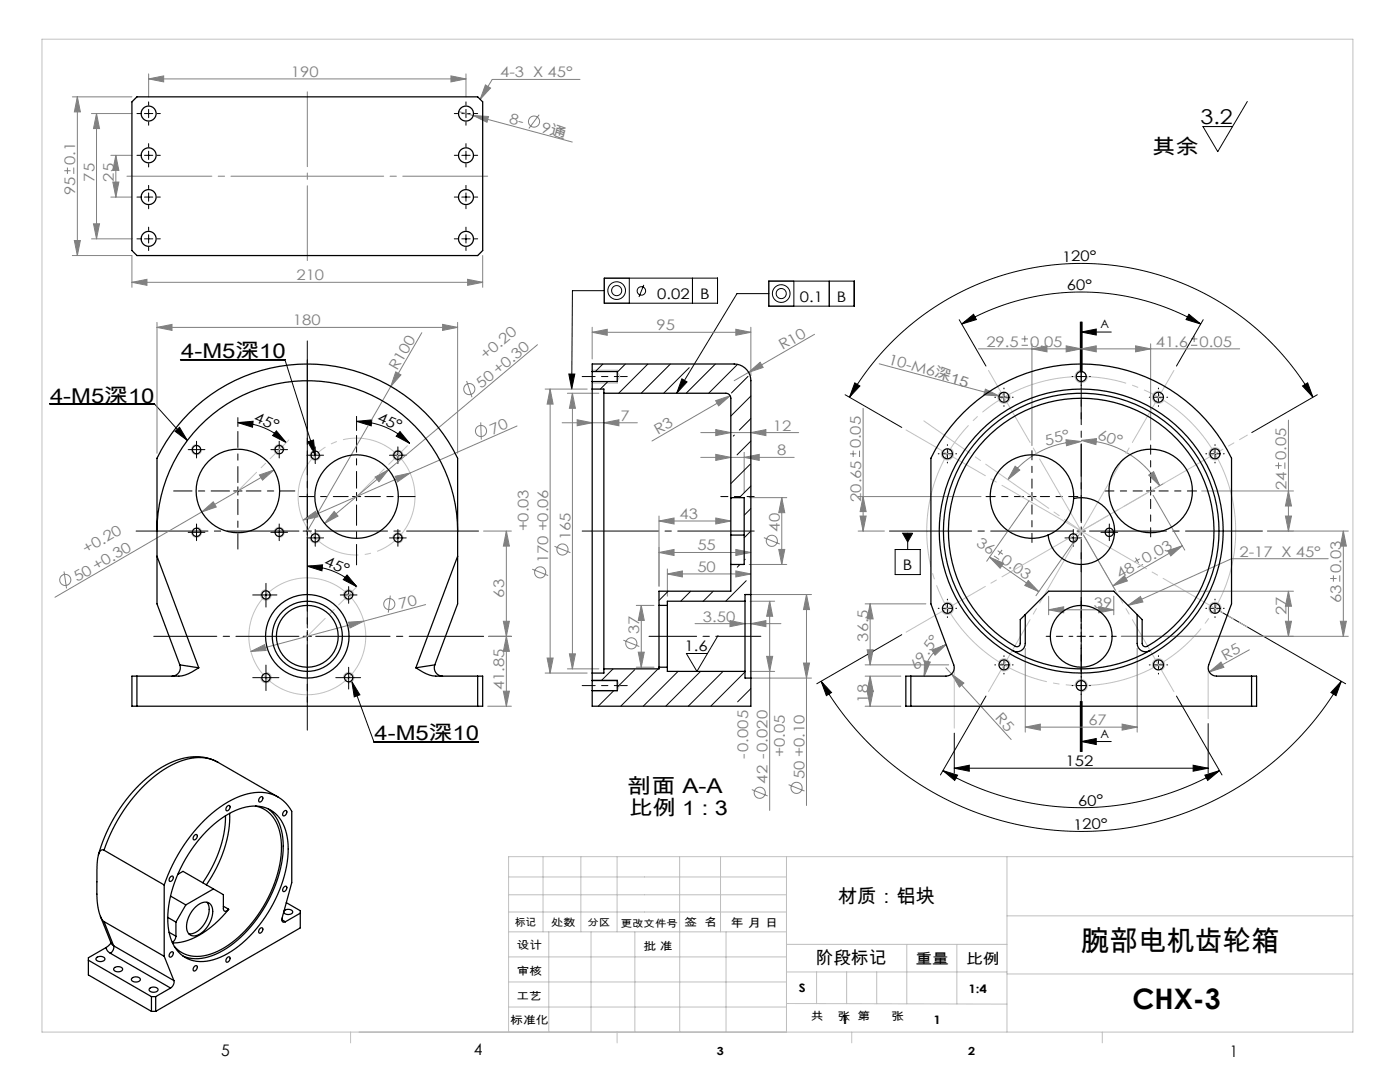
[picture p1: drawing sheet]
<svg xmlns="http://www.w3.org/2000/svg" width="279mm" height="216mm" viewBox="0 0 279 216" stroke-linecap="round" stroke-linejoin="round" font-family="sans-serif">
<g fill="none" stroke="#808080" stroke-width=".2">
<path d="M14.4 19.3h11.9M15.4 19.3l.6 3h-1.2zM15.4 19.3v31.7M29.7 15.7l3-.6v1.2zM29.7 14.7v4.6M29.7 15.7h63.3M90 15.1l3 .6-3 .6zM93 14.7v4.6M96.9 16.9l1 .7-2.1 2.2zM115.8 15.9h-17.6l-2.4 3.9M12.8 34.1h1.3M13.5 33.4v1.3"/>
<path d="M14.7 33.4v1.3M18.3 22.7h8M19.3 22.7v25M19.3 22.7l.6 3h-1.2zM22.1 31h4.2M22.1 39.3h4.2M22.5 36.3h1.2l-.6 3zM23.1 31v8.3M23.1 31l.6 3h-1.2zM91.5 22.3l22.7 6M94.4 23l3.1 .2-.3 1.2zM107.6 22.9l-2 2.7"/>
<path d="M14.4 51h11.9v6.3M14.8 48h1.2l-.6 3zM18.3 47.7h8M18.7 44.7h1.2l-.6 3zM26.3 56.3l3-.6v1.2zM26.3 56.3h70M93.3 55.7l3 .6-3 .6zM96.3 51v6.3M31.3 65.3l3-.6v1.2zM31.3 64.3v26.1M31.3 65.3h60M78 77.1l-16.7 28.9"/>
<path d="M79 74.2l1 .6-2 2.3zM84.2 66.4l-6.2 10.7M88.3 64.7l3 .6-3 .6zM91.3 64.3v26.1M93.1 76l1.1 3.3M107.3 68.8l-42.5 35.6M108.8 77.6h8.4M109.8 77.6v56.7M109.8 77.6l.6 3h-1.2zM113.2 78.5h6.3M114.2 78.5l.6 3h-1.2zM114.2 78.5v55"/>
<path d="M118.2 66.3l3-.6v1.2zM118.2 65.3v6.3M118.2 66.3h31.7M142.8 80l2.9-1-2.3 2zM145.7 79l-15.6 9M146.9 65.7l3 .6-3 .6zM149.4 74.3l2.3-2 .6 1zM149.4 74.3l-2.9 1.7M149.9 65.3v9.7M162.5 66.7l-13.1 7.6M175.5 72.6l23.9 6.4M195.3 69.6h52.1"/>
<path d="M196.7 77.7l2.7 1.3-3.1-.2zM199.4 79l1.9 .5M203.9 68.9h1.2M203.9 67.6h1.2M204.5 67v1.3M205.9 69.6l3-.6v1.2zM205.9 68.6v20.3M212.8 69l3 .6-3 .6zM215.8 69.6l3-.6v1.2zM226.6 69l3 .6-3 .6zM229.6 68.6v19.2M237.7 68.9h1.3"/>
<path d="M237.7 67.6h1.3M238.3 67v1.3M51.8 94.8l2.9-1-2.3 2zM54.7 93.8l-43.7 25.4M74.9 95.2l2.6-1.5-1.9 2.4zM78.9 95l2.9-.6-2.5 1.7zM81.8 94.4l-21.3 9.4M95.9 84.3l.2 3.4M103.2 85l-21.4 9.4M112.2 84.4h15M115.2 83.8l3 .6-3 .6zM120.5 84.4l3-.6v1.2z"/>
<path d="M139.9 91.3h18.6M139.9 86.3h19.5M142.9 90.7l3 .6-3 .6zM142.9 85.7l3 .6-3 .6zM148.5 91.3l3-.6v1.2zM148.5 90.3v8M149.5 99.3h7.5M149.9 86.3l3-.6v1.2zM156 99.3l.6 3h-1.2zM156 99.3v13.3M169.6 90.6h1.3M170.3 89.9v1.3"/>
<path d="M171.3 99.1h24.5M171.5 89.9v1.3M172.3 81.5v24.5M172.3 99.1l.6 3h-1.2zM202.6 93l.9 .8-2.4 1.9zM205.4 99.9l-8.5 12.1M212.7 87.7l3.1 .4-3 .8zM215.8 88.1a17.9 17.9 0 0 0-14.7 7.6M215.8 87.9l3-.4-.1 1.2zM215.8 87.9a18.1 18.1 0 0 1 15.6 9M229.2 94.8l1-.7 1.2 2.8zM230.1 98.8l6.4 11"/>
<path d="M232.3 96.4l-1.8 1.1M239.8 98h18.3M254.5 92.9h1.3M255.2 92.3v1.3M256.4 92.3v1.3M257.1 83.8v22.2M257.1 98l.6 3h-1.2zM12.8 114l.5 3.4M40.3 102.2l2.3-2.1 .6 1.1zM60.5 103.8l2.5-1.8 .5 1.1zM66.7 102.1l.8 .9-2.7 1.4zM77.9 118.8l-.4 3.4"/>
<path d="M96.5 106h5.6M101.1 106l.6 3h-1.2zM101.1 106v34.9M106.2 113.6l3.2 1.2M110.7 109l3.1 1.3M131.5 104l3-.6v1.2zM131.5 103v14M131.5 104h14.4M131.5 110.2l3-.6v1.2zM131.5 110.2h18.4M133.2 114.5l3-.6v1.2zM133.2 113.5v5.5"/>
<path d="M133.2 114.5h16.7M142.9 103.4l3 .6-3 .6zM146.9 113.9l3 .6-3 .6zM146.9 109.6l3 .6-3 .6zM149.5 112.6h7.5M149.7 120h4.9M149.7 118.6h12.3M152.4 107.3l3.2 1.2M153.6 120l.6 3h-1.2zM153.6 120v41.7M155.4 109.6h1.2l-.6 3zM161 118.6v42.1"/>
<path d="M161 118.6l.6 3h-1.2zM171.3 106h5.2M171.7 103h1.2l-.6 3zM197.5 111.2l9.8 6.9M197.5 111.2l2.8 1.2-.7 1zM198.4 110.9l1 .7M199.1 109.9l1 .7M200 109.7l-.7 1.1M205.2 115.8l2.1 2.3-2.8-1.3zM209.3 119v3.7M215.2 106.8l-8.5 12.1M216.3 106.8l6.3 11"/>
<path d="M222.1 116.9l2.3-2 .6 1zM222.3 119v3.7M223.3 118h34.8M226.6 111.3l.6 1.1M227.5 111.5l-1.1 .6M228.1 112.6l-1.1 .6M233.1 109.9l2.9-1-2.3 2zM236 108.9l-13.9 8M256.5 103h1.2l-.6 3zM257.1 118v9M257.1 118l.6 3h-1.2zM265.1 111.5h-19.3l-20.7 9.3"/>
<path d="M265.5 115.4h1.2M266.1 114.8v1.3M267.4 114.8v1.3M268.1 106v21M268.1 106l.6 3h-1.2zM269.1 106h-16.2M50.1 130l2.7-1.4 .3 1.2zM69.5 124.1l3.1-.2-2.7 1.4zM84.9 120.6l-34.8 9.4M97.5 127h4.6M100.5 137.9h1.2l-.6 3zM100.5 124h1.2l-.6 3z"/>
<path d="M101.1 127l.6 3h-1.2zM108.8 134.3h8.4M109.2 131.3h1.2l-.6 3zM113.2 133.5h6.3M113.6 130.5h1.2l-.6 3zM124.4 127.7l3.2 1.3M127 120.8h3.5M127 133.1h3.5M127.4 130.1h1.2l-.6 3zM128 120.8v12.3M128 120.8l.6 3h-1.2zM138.7 124.4h17.2"/>
<path d="M145.7 123.8l3 .6-3 .6zM149.7 134h4.9M149.7 135.3h12.3M149.9 124.4l3-.6v1.2zM153 131h1.2l-.6 3zM160.4 132.3h1.2l-.6 3zM172.7 120.5h12.1M172.7 132.7h16.6M172.7 134.9h7.1M173.1 129.7h1.2l-.6 3zM173.1 137.9h1.2l-.6 3zM173.7 120.5v12.2"/>
<path d="M173.7 134.9v6M173.7 120.5l.6 3h-1.2zM173.7 134.9l.6 3h-1.2zM184.5 131.9l1.2 .2-1.3 2.8zM186 129.7l2.8-1.1-2.2 2.1zM188.8 133.2l13 14.4M188.8 128.6a6.7 6.7 0 0 0-4.4 6.3M189.9 134.5l2.5 1.8-.9 .8zM204.6 129.4v16.7M209.3 121.7l3-.6v1.2zM209.3 121.7h13M219.3 121.1l3 .6-3 .6z"/>
<path d="M223.8 127h45.3M225.1 120.8l2.5-1.8 .5 1.1zM226.9 129.4v16.7M241.3 134.1l2.4-2 .6 1.1zM249.3 129.7l-8 4.4M256.5 124h1.2l-.6 3zM267.5 124h1.2l-.6 3zM97.3 140.9h4.8M150 157.6l3.2 1.2M157.4 156.6l3.2 1.2M172.7 140.9h7.1M204.6 145.1l3-.6v1.2z"/>
<path d="M204.6 145.1h22.3M223.9 144.5l3 .6-3 .6z"/>
<circle cx="106.6" cy="24.3" r="1.11"/>
<circle cx="93.7" cy="77.6" r="1.11"/>
<circle cx="96" cy="86" r="1.11"/>
<circle cx="13" cy="115.7" r="1.11"/>
<circle cx="107.8" cy="114.2" r="1.11"/>
<circle cx="112.3" cy="109.6" r="1.11"/>
<circle cx="154" cy="107.9" r="1.11"/>
<circle cx="77.7" cy="120.5" r="1.11"/>
<circle cx="126" cy="128.4" r="1.11"/>
<circle cx="151.6" cy="158.2" r="1.11"/>
<circle cx="159" cy="157.2" r="1.11"/>
</g>
<g fill="none" stroke="#000" stroke-width=".2">
<path d="M28.8 39.3h1.7M28.8 31h1.7M28.8 22.7h1.7M29.7 21.8v1.7M29.7 30.2v1.6M29.7 38.5v1.7M92.2 39.3h1.6M92.2 31h1.6M92.2 22.7h1.6M93 21.8v1.7M93 30.2v1.6M93 38.5v1.7"/>
<path d="M248.9 20.3l-5.9 10-2.9-5h5.9M28.8 47.7h1.7M29.7 46.8v1.7M92.2 47.7h1.6M93 46.8v1.7M120.6 58h-6.4l-.1 19.6M120.6 55.5h22.6v5h-22.6zM125.6 55.5v5M128.5 56.8l-1 2.5M138.2 55.5v5M153.4 58.6h-6.3l-12.1 19.9M153.4 56.1h17.1v5h-17.1z"/>
<path d="M158.4 56.1v5M165.5 56.1v5M36 71.8h20.9l6 19M113.5 74.6h1.2l-.6 3zM136.1 75.6l1 .6-2.1 2.3zM168.7 78.8l11.3 6.5M169.5 79.3a53.4 53.4 0 0 1 92.5 0M170.6 76.4l1 .6-2.1 2.3zM191.4 63.8l5.4 9.2M191.9 64.7l2.4-2 .6 1.1zM191.9 64.7a47.7 47.7 0 0 1 47.7 0M199.5 79.3h1.7"/>
<path d="M200.4 78.4v1.7M214.9 75.1h1.7M215.6 64.3v10M215.8 66.3h6M215.8 66.3l3-.6v1.2zM215.8 64.3v11.7M216 64.3v10M230.4 79.3h1.6M231.2 78.4v1.7M237.3 62.7l2.3 2-2.9-.9zM240.1 63.8l-5.3 9.2M259.9 77l1.1-.6 1 2.9z"/>
<path d="M262.9 78.8l-13.1 7.5M9.9 80.6h20.9l6.6 7.3M34.9 86.1l.9-.8 1.6 2.6zM38.4 89.7h1.7M39.2 88.9v1.7M46.6 98h1.7M47.5 83.3v1.8M47.5 97.1v1.7M47.5 84.3l3-.2-.1 1.1zM47.5 84.3a13.6 13.6 0 0 1 9.6 4M54.9 89.7h1.7M55.2 86l1.9 2.3-2.7-1.4z"/>
<path d="M55.7 88.9v1.7M61.4 88.2l1.2-.4 .3 3zM62.1 90.8h1.6M62.9 90v1.7M70.3 99.1h1.7M71.2 98.3v1.6M71.2 83.1v2.8M71.2 84.1l3-.3-.1 1.2zM71.2 84.1a15 15 0 0 1 10.6 4.4M78.6 90.8h1.6M79.4 90v1.7M79.8 86.1l2 2.4-2.7-1.5z"/>
<path d="M188.2 90.6h1.7M189.1 89.7v1.7M205.1 99.1h1.7M205.9 98.3v1.6M228.8 98h1.7M229.6 97.1v1.7M241.6 90.6h1.7M242.5 89.7v1.7M38.4 106.2h1.7M39.2 105.4v1.7M52.2 118.7h1.7M53.1 117.9v1.7"/>
<path d="M54.9 106.2h1.7M55.7 105.4v1.7M60.5 106h1.7M61.3 105.1v1.7M61.3 113l3.1-.3-.2 1.2zM61.3 113a14 14 0 0 1 9.9 4.1M62.1 107.3h1.6M62.9 106.5v1.7M68.7 118.7h1.7M69.3 114.7l1.9 2.4-2.7-1.4zM69.6 117.9v1.7M78.6 107.3h1.6"/>
<path d="M79.4 106.5v1.7M178.6 109.7h5v5h-5zM180.1 106.4h2l-1 1.7zM181.1 106.4v3.3M213.4 107.3h1.6M214.2 106.5v1.7M214.9 106h1.7M215.8 105.1v1.7M220.6 106.2h1.6M221.4 105.4v1.7M52.2 135.2h1.7M53.1 134.4v1.7"/>
<path d="M60.5 127h1.7M61.3 126.1v1.7M68.7 135.2h1.7M69.6 134.4v1.7M70.2 136l4.4 12h20.9M70.2 136l1.6 2.6-1.1 .5zM143.3 126.8l-4.2 7.2-2.1-3.6h4.2M163.9 135.9l2 2.3-1 .6zM163.9 135.9a59.9 59.9 0 0 0 103.8 0M180 126.6l-17 9.8M188.2 121.4h1.7M189.1 120.6v1.6"/>
<path d="M196.8 138.9l-9.1 15.7M199.5 132.7h1.7M200.4 131.8v1.7M214.9 127h1.7M214.9 136.8h1.7M215.6 140v10M215.8 126.1v1.7M215.8 136v1.6M215.8 140v10M216 140v10zM230.4 132.7h1.6M231.2 131.8v1.7"/>
<path d="M234.8 138.9l9.1 15.7M241.6 121.4h1.7M242.5 120.6v1.6M243.3 121.9l25.3 14.5M267.7 135.9l-1.1 2.9-1-.6zM188.2 153.8l2.9 .9-.6 1zM188.2 153.8a55.2 55.2 0 0 0 55.2 0M190.4 153.3l3-.6v1.2zM190.4 146.3v8M190.4 153.3h50.7M215.8 148h6M215.8 148l3-.6v1.2z"/>
<path d="M238.1 152.7l3 .6-3 .6zM240.5 154.7l2.9-.9-2.4 1.9zM241.1 144.4v9.9"/>
<circle cx="123.1" cy="58" r="1.76"/>
<circle cx="123.1" cy="58" r="1.01"/>
<circle cx="128" cy="58.1" r=".85"/>
<circle cx="155.9" cy="58.6" r="1.01"/>
<circle cx="155.9" cy="58.6" r="1.76"/>
</g>
<path d="M82.3 95.7a11.7 11.7 0 0 0-19.4-4.8 11.7 11.7 0 0 0 5 19.4 11.7 11.7 0 0 0 14.7-13.7l-.3-.9" fill="none" stroke="#c0c0c0" stroke-width=".2" stroke-dasharray="30.5 1.3 1.3 1.3" stroke-dashoffset="12.9" stroke-linecap="butt"/>
<path d="M245.3 97a30.8 30.8 0 0 0-51.7-12.4 30.8 30.8 0 0 0 14.2 51.2 30.8 30.8 0 0 0 37.9-37.3l-.4-1.5" fill="none" stroke="#c0c0c0" stroke-width=".2" stroke-dasharray="30.5 1.3 1.3 1.3" stroke-dashoffset="4.1" stroke-linecap="butt"/>
<g fill="none" stroke="#c0c0c0" stroke-width=".2">
<path d="M8.4 7.8h261.6v198.1h-261.6zM118.2 73.9h5v.2l.5 1-.5 1v.3h-5M199.8 78.2a1.22 1.22 0 0 0-.5 1.7 1.22 1.22 0 0 0 1.7 .4 1.22 1.22 0 0 0 .4-1.6M215.8 73.9a1.22 1.22 0 0 0-1.2 1.2 1.22 1.22 0 0 0 1.2 1.3 1.22 1.22 0 0 0 1.2-1.2M231.8 78.2a1.22 1.22 0 0 0-1.7 .4 1.22 1.22 0 0 0 .5 1.7 1.22 1.22 0 0 0 1.6-.4M39.2 88.7a1.01 1.01 0 0 0-1 1 1.01 1.01 0 0 0 .9 1 1.01 1.01 0 0 0 1.1-.9M56.7 89.7a1.01 1.01 0 0 0-.9-1 1.01 1.01 0 0 0-1.1 .9 1.01 1.01 0 0 0 .9 1.1M62.9 89.8a1.02 1.02 0 0 0-1 1 1.02 1.02 0 0 0 1 1.1 1.02 1.02 0 0 0 1-1.1M80.4 90.8a1.02 1.02 0 0 0-1-1 1.02 1.02 0 0 0-1 1 1.02 1.02 0 0 0 1 1.1M189.7 89.5a1.22 1.22 0 0 1 .4 1.7 1.22 1.22 0 0 1-1.6 .4 1.22 1.22 0 0 1-.5-1.7M243.5 89.9a1.22 1.22 0 0 0-1.6-.4 1.22 1.22 0 0 0-.5 1.6 1.22 1.22 0 0 0 1.7 .5M39.3 105.2a1.01 1.01 0 0 1 .9 1.1 1.01 1.01 0 0 1-1 .9 1.01 1.01 0 0 1-1-1"/>
<path d="M53.1 117.7a1.04 1.04 0 0 0-1.1 1 1.04 1.04 0 0 0 1.1 1.1 1.04 1.04 0 0 0 1-1.1M54.7 106.1a1.01 1.01 0 0 1 1.1-.9 1.01 1.01 0 0 1 .9 1.1 1.01 1.01 0 0 1-1 .9M62.9 106.3a1.02 1.02 0 0 1 1 1 1.02 1.02 0 0 1-1 1.1 1.02 1.02 0 0 1-1-1.1M70.6 118.7a1.04 1.04 0 0 0-1-1 1.04 1.04 0 0 0-1.1 1 1.04 1.04 0 0 0 1.1 1.1M78.4 107.3a1.02 1.02 0 0 1 1-1 1.02 1.02 0 0 1 1 1 1.02 1.02 0 0 1-1 1.1M53.1 134.2a1.04 1.04 0 0 1 1 1 1.04 1.04 0 0 1-1 1.1 1.04 1.04 0 0 1-1.1-1.1M68.5 135.2a1.04 1.04 0 0 1 1.1-1 1.04 1.04 0 0 1 1 1 1.04 1.04 0 0 1-1 1.1M118.2 135.6h5l.5 1.2-.5 1.2h-5M188.5 120.3a1.22 1.22 0 0 1 1.6 .5 1.22 1.22 0 0 1-.4 1.6 1.22 1.22 0 0 1-1.7-.4M190.4 133.2v12.1M199.3 132a1.22 1.22 0 0 1 1.7-.4 1.22 1.22 0 0 1 .4 1.7 1.22 1.22 0 0 1-1.6 .4M214.6 136.8a1.22 1.22 0 0 1 1.2-1.2 1.22 1.22 0 0 1 1.2 1.2 1.22 1.22 0 0 1-1.2 1.2"/>
<path d="M230.1 133.3a1.22 1.22 0 0 1 .5-1.7 1.22 1.22 0 0 1 1.7 .5 1.22 1.22 0 0 1-.5 1.6M241.1 133.2v10.2M243.5 122a1.22 1.22 0 0 0-.4-1.7 1.22 1.22 0 0 0-1.7 .5 1.22 1.22 0 0 0 .5 1.6M101.5 178.5h55.5M101.5 175h55.5M108.4 170.9v15M115.9 170.9v15M123.2 170.9v15M135.6 170.9v15M143.8 170.9v15M157 170.9v35M201 170.9v35"/>
<path d="M270 170.9h-168.5v35M101.5 195.9h55.5M101.5 190.9h55.5M101.5 185.9h55.5M101.5 182h55.5M109.5 185.9v20M118 185.9v20M126.7 185.9v20M135.7 185.9v20M144.9 185.9v20M157 188.4h44M157 193.9h44"/>
<path d="M163 193.9v6.4M169 193.9v6.4M175 193.9v6.4M181 188.4v11.9M191 188.4v11.9M201 194.3h69M201 182.7h69M70 205.9v2.2M101.5 200.9h55.5M123.2 205.9v2.2M157 200.2l44 .2M170 205.9v2.2"/>
<path d="M220 205.9v2.2"/>
<circle cx="61.3" cy="127" r="11.7"/>
</g>
<path d="M215.8 104.3v-35.3" fill="none" stroke="#000" stroke-width=".2" stroke-dasharray="30.5 1.3 1.3 1.3" stroke-dashoffset="14.7"/>
<path d="M214.1 106h-36.6M215.8 107.6v36.7" fill="none" stroke="#000" stroke-width=".2" stroke-dasharray="30.5 1.3 1.3 1.3" stroke-dashoffset="14.1"/>
<path d="M217.4 106h34.5" fill="none" stroke="#000" stroke-width=".2" stroke-dasharray="30.5 1.3 1.3 1.3" stroke-dashoffset="15.1"/>
<path d="M214.1 127h-5.3M215.8 125.3v-5.3M215.8 128.6v5.4M217.4 127h5.4" fill="none" stroke="#000" stroke-width=".2" stroke-dasharray="30.5 1.3 1.3 1.3" stroke-dashoffset="29.7"/>
<path d="M204.3 99.1h-7.5M205.9 97.4v-7.5M207.6 99.1h7.5M228 98h-7.5M229.6 96.3v-7.5M229.6 99.6v7.5M231.3 98h7.5M205.9 100.8v7.5" fill="none" stroke="#000" stroke-width=".2" stroke-dasharray="30.5 1.3 1.3 1.3" stroke-dashoffset="28.6"/>
<g fill="none" stroke="#000" stroke-width=".2" stroke-dasharray="30.5 1.3 1.3 1.3">
<path d="M28 39.3h-.7M28 31h-.7M28 22.7h-.7M29.7 37.7v-.7M29.7 29.3v-.6M29.7 32.7v.6M29.7 21v-.7M29.7 24.3v.7M31.3 39.3h.7M31.3 31h.7M31.3 22.7h.7M91.3 39.3h-.6"/>
<path d="M91.3 31h-.6M91.3 22.7h-.6M93 37.7v-.7M93 29.3v-.6M93 32.7v.6M93 21v-.7M93 24.3v.7M94.7 39.3h.6M94.7 31h.6M94.7 22.7h.6M28 47.7h-.7M29.7 41v.7"/>
<path d="M29.7 46v-.7M29.7 49.3v.7M31.3 47.7h.7M91.3 47.7h-.6M93 41v.7M93 46v-.7M93 49.3v.7M94.7 47.7h.6M198.7 79.3h-.2M200.4 77.6v-.2M202 79.3h.2M214.1 75.1h-.2"/>
<path d="M215.8 73.5v-.2M215.8 76.8v.2M217.4 75.1h.2M229.5 79.3h-.1M231.2 77.6v-.2M232.9 79.3h.1M38.4 89.7h-.8M39.2 88.9v-.8M39.2 90.6v.8M40.1 89.7h.8M54.9 89.7h-.8M55.7 88.9v-.8"/>
<path d="M55.7 90.6v.8M56.6 89.7h.8M62.1 90.8h-.9M62.9 90v-.8M62.9 91.7v.8M63.7 90.8h.9M78.6 90.8h-.9M79.4 90v-.8M79.4 91.7v.8M80.2 90.8h.9M187.4 90.6h-.2M189.1 88.9v-.2"/>
<path d="M189.1 92.2v.2M190.7 90.6h.2M200.4 80.9v.2M231.2 80.9v.2M240.8 90.6h-.2M242.5 88.9v-.2M242.5 92.2v.2M244.1 90.6h.2M38.4 106.2h-.8M39.2 105.4v-.8M39.2 107.1v.8M40.1 106.2h.8"/>
<path d="M52.2 118.7h-1.8M53.1 117.9v-1.5M53.1 119.6v1.5M53.9 118.7h1.4M54.9 106.2h-.8M55.7 105.4v-.8M55.7 107.1v.8M56.6 106.2h.8M62.1 107.3h-.9M62.9 106.5v-.8M62.9 108.2v.8M63.7 107.3h.9"/>
<path d="M68.7 118.7h-.8M69.6 117.9v-.8M69.6 119.6v.8M70.4 118.7h.8M78.6 107.3h-.9M79.4 106.5v-.8M79.4 108.2v.8M80.2 107.3h.9M189.1 119.7v-.1M213.4 107.3h-.9M214.2 106.5v-.8M214.2 108.2v.8"/>
<path d="M215 107.3h.9M220.6 106.2h-.9M221.4 105.4v-.8M221.4 107.1v.8M222.2 106.2h.9M242.5 119.7v-.1M52.2 135.2h-1.8M53.1 134.4v-1.7M53.1 136.1v1.7M53.9 135.2h1.8M68.7 135.2h-1.7M69.6 134.4v-1.3"/>
<path d="M69.6 136.1v1.4M70.4 135.2h1.6M133.2 127h-3.7M148.7 127h3.2M187.4 121.4h-.2M189.1 123.1v.1M190.7 121.4h.2M198.7 132.7h-.2M200.4 131v-.2M200.4 134.3v.2M202 132.7h.2M214.1 136.8h-.2"/>
<path d="M215.8 135.1v-.1M215.8 138.5v.1M217.4 136.8h.2M229.5 132.7h-.1M231.2 131v-.2M231.2 134.3v.2M232.9 132.7h.1M240.8 121.4h-.2M242.5 123.1v.1M244.1 121.4h.2"/>
</g>
<path d="M61.3 125.3v-57.3" fill="none" stroke="#000" stroke-width=".2" stroke-dasharray="30.5 1.3 1.3 1.3" stroke-dashoffset="3.7"/>
<path d="M59.7 127h-29" fill="none" stroke="#000" stroke-width=".2" stroke-dasharray="30.5 1.3 1.3 1.3" stroke-dashoffset="17.9"/>
<path d="M61.3 128.6v17.1" fill="none" stroke="#000" stroke-width=".2" stroke-dasharray="30.5 1.3 1.3 1.3" stroke-dashoffset="23.9"/>
<path d="M63 127h33.5" fill="none" stroke="#000" stroke-width=".2" stroke-dasharray="30.5 1.3 1.3 1.3" stroke-dashoffset="15.6"/>
<path d="M47.5 96.3v-10.2" fill="none" stroke="#000" stroke-width=".2" stroke-dasharray="30.5 1.3 1.3 1.3" stroke-dashoffset="27.3"/>
<path d="M45.8 98h-11.1" fill="none" stroke="#000" stroke-width=".2" stroke-dasharray="30.5 1.3 1.3 1.3" stroke-dashoffset="26.8"/>
<path d="M47.5 99.6v10M72.8 99.1h10" fill="none" stroke="#000" stroke-width=".2" stroke-dasharray="30.5 1.3 1.3 1.3" stroke-dashoffset="27.4"/>
<path d="M49.1 98h9.7M69.5 99.1h-9.8" fill="none" stroke="#000" stroke-width=".2" stroke-dasharray="30.5 1.3 1.3 1.3" stroke-dashoffset="27.5"/>
<path d="M71.2 97.4v-10.5" fill="none" stroke="#000" stroke-width=".2" stroke-dasharray="30.5 1.3 1.3 1.3" stroke-dashoffset="27.1"/>
<path d="M71.2 100.8v11.9" fill="none" stroke="#000" stroke-width=".2" stroke-dasharray="30.5 1.3 1.3 1.3" stroke-dashoffset="26.4"/>
<path d="M59.7 106h-32.5M61.3 104.3v-32.5M61.3 107.6v32.5M63 106h32.5" fill="none" stroke="#000" stroke-width=".2" stroke-dasharray="30.5 1.3 1.3 1.3" stroke-dashoffset="16.1"/>
<path d="M143.9 99.1h6.6" fill="none" stroke="#000" stroke-width=".2" stroke-dasharray="30.5 1.3 1.3 1.3" stroke-dashoffset="29.1"/>
<path d="M125.2 75.1h-9M125.2 136.8h-9" fill="none" stroke="#000" stroke-width=".2" stroke-dasharray="30.5 1.3 1.3 1.3" stroke-dashoffset="27.9"/>
<path d="M116.2 106h34.3" fill="none" stroke="#000" stroke-width=".2" stroke-dasharray="30.5 1.3 1.3 1.3" stroke-dashoffset="15.2"/>
<path d="M133.2 127h15.5" fill="none" stroke="#000" stroke-width=".2" stroke-dasharray="30.5 1.3 1.3 1.3" stroke-dashoffset="24.6"/>
<path d="M215.8 64.3v85.7" fill="none" stroke="#000" stroke-width=".2" stroke-dasharray="6.3 1.3 1.3 1.3 5.1" stroke-dashoffset="6"/>
<path d="M61.3 52v-33.7" fill="none" stroke="#808080" stroke-width=".2" stroke-dasharray="30.5 1.3 1.3 1.3" stroke-dashoffset="15.6"/>
<path d="M25.3 35.2h72" fill="none" stroke="#808080" stroke-width=".2" stroke-dasharray="30.5 1.3 1.3 1.3" stroke-dashoffset="13.5"/>
<path d="M47.5 98l10.1-10.2M71.2 99.1l10.1-10.2" fill="none" stroke="#c0c0c0" stroke-width=".2" stroke-dasharray="30.5 1.3 1.3 1.3" stroke-dashoffset="25.2"/>
<path d="M61.3 127l9.9-9.9" fill="none" stroke="#c0c0c0" stroke-width=".2" stroke-dasharray="30.5 1.3 1.3 1.3" stroke-dashoffset="25.4"/>
<path d="M215.8 106l13.8-8" fill="none" stroke="#c0c0c0" stroke-width=".2" stroke-dasharray="30.5 1.3 1.3 1.3" stroke-dashoffset="24.4"/>
<path d="M215.8 106l-35-20.2M215.8 106l-35 20.1" fill="none" stroke="#c0c0c0" stroke-width=".2" stroke-dasharray="30.5 1.3 1.3 1.3" stroke-dashoffset="12.2"/>
<path d="M215.8 106l26.7-15.4M215.8 106l26.7 15.4" fill="none" stroke="#c0c0c0" stroke-width=".2" stroke-dasharray="30.5 1.3 1.3 1.3" stroke-dashoffset="15.4"/>
<path d="M242.5 90.6l6.4-3.8M242.5 121.4l6.4 3.7" fill="none" stroke="#c0c0c0" stroke-width=".2" stroke-dasharray="30.5 1.3 1.3 1.3" stroke-dashoffset="28.7"/>
<path d="M215.8 106l18.5-32.1M215.8 106l-18.5-32.1M215.8 106l-18.5 32M215.8 106l18.5 32" fill="none" stroke="#c0c0c0" stroke-width=".2" stroke-dasharray="30.5 1.3 1.3 1.3" stroke-dashoffset="13.9"/>
<path d="M215.8 106l-9.9-6.9" fill="none" stroke="#c0c0c0" stroke-width=".2" stroke-dasharray="30.5 1.3 1.3 1.3" stroke-dashoffset="26.4"/>
<path d="M205.9 99.1l-21.5-15.1" fill="none" stroke="#c0c0c0" stroke-width=".2" stroke-dasharray="30.5 1.3 1.3 1.3" stroke-dashoffset="19.2"/>
<g fill="#000">
<path d="M215.8 66.3l3-.6v1.2zM215.8 148l3-.6v1.2zM113.5 74.6h1.2l-.6 3zM136.1 75.6l1 .6-2.1 2.3zM180.1 106.4l1 1.7 1-1.7z"/>
<path d="M237.3 62.7l2.3 2-2.9-.9zM191.9 64.7l2.4-2 .6 1.1z"/>
<path d="M259.9 77l1.1-.6 1 2.9zM170.6 76.4l1 .6-2.1 2.3z"/>
<path d="M34.9 86.1l.9-.8 1.6 2.6zM61.4 88.2l1.2-.4 .3 3zM70.2 136l1.6 2.6-1.1 .5z"/>
<path d="M55.2 86l1.9 2.3-2.7-1.4zM47.5 84.3l3-.2-.1 1.1z"/>
<path d="M79.8 86.1l2 2.4-2.7-1.5zM71.2 84.1l3-.3-.1 1.2z"/>
<path d="M69.3 114.7l1.9 2.4-2.7-1.4zM61.3 113l3.1-.3-.2 1.2z"/>
<path d="M163.9 135.9l2 2.3-1 .6zM267.7 135.9l-1.1 2.9-1-.6z"/>
<path d="M188.2 153.8l2.9 .9-.6 1zM240.5 154.7l2.9-.9-2.4 1.9z"/>
<path d="M190.4 153.3l3-.6v1.2zM238.1 152.7l3 .6-3 .6z"/>
</g>
<g fill="#808080">
<path d="M196.7 77.7l2.7 1.3-3.1-.2z"/>
<path d="M142.8 80l2.9-1-2.3 2z"/>
<path d="M149.4 74.3l2.3-2 .6 1z"/>
<path d="M241.3 134.1l2.4-2 .6 1.1z"/>
<path d="M79 74.2l1 .6-2 2.3z"/>
<path d="M189.9 134.5l2.5 1.8-.9 .8z"/>
<path d="M94.4 23l3.1 .2-.3 1.2z"/>
<path d="M229.2 94.8l1-.7 1.2 2.8zM215.8 87.9l3-.4-.1 1.2z"/>
<path d="M226.6 69l3 .6-3 .6zM215.8 69.6l3-.6v1.2z"/>
<path d="M205.9 69.6l3-.6v1.2zM212.8 69l3 .6-3 .6z"/>
<path d="M212.7 87.7l3.1 .4-3 .8zM202.6 93l.9 .8-2.4 1.9z"/>
<path d="M50.1 130l3-.2-.3-1.2zM69.5 124.1l.4 1.2 2.7-1.4z"/>
<path d="M60.5 103.8l3-.7-.5-1.1zM78.9 95l.4 1.1 2.5-1.7z"/>
<path d="M88.3 64.7l3 .6-3 .6zM31.3 65.3l3-.6v1.2z"/>
<path d="M204.6 145.1l3-.6v1.2zM223.9 144.5l3 .6-3 .6zM225.1 120.8l2.5-1.8 .5 1.1zM96.9 16.9l1 .7-2.1 2.2z"/>
<path d="M145.7 123.8l3 .6-3 .6zM149.9 124.4l3-.6v1.2zM133.2 114.5l3-.6v1.2zM146.9 113.9l3 .6-3 .6zM131.5 110.2l3-.6v1.2zM146.9 109.6l3 .6-3 .6z"/>
<path d="M118.2 66.3l3-.6v1.2zM146.9 65.7l3 .6-3 .6z"/>
<path d="M209.3 121.7l3-.6v1.2zM219.3 121.1l3 .6-3 .6z"/>
<path d="M142.9 90.7l3 .6-3 .6zM148.5 91.3l3-.6v1.2zM142.9 85.7l3 .6-3 .6zM149.9 86.3l3-.6v1.2zM131.5 104l3-.6v1.2zM142.9 103.4l3 .6-3 .6z"/>
<path d="M26.3 56.3l3-.6v1.2zM93.3 55.7l3 .6-3 .6z"/>
<path d="M120.5 84.4l3-.6v1.2zM115.2 83.8l3 .6-3 .6z"/>
<path d="M222.1 116.9l2.3-2 .6 1zM233.1 109.9l2.9-1-2.3 2z"/>
<path d="M51.8 94.8l.6 1 2.3-2zM40.3 102.2l2.9-1-.6-1.1z"/>
<path d="M66.7 102.1l-1.9 2.3 2.7-1.4zM74.9 95.2l.7 .9 1.9-2.4z"/>
<path d="M186 129.7l2.8-1.1-2.2 2.1zM184.5 131.9l1.2 .2-1.3 2.8z"/>
<path d="M267.5 124h1.2l-.6 3zM268.1 106l.6 3h-1.2z"/>
<path d="M155.4 109.6h1.2l-.6 3zM156 99.3l.6 3h-1.2z"/>
<path d="M172.3 99.1l.6 3h-1.2zM171.7 103h1.2l-.6 3zM257.1 98l.6 3h-1.2zM256.5 103h1.2l-.6 3zM257.1 118l.6 3h-1.2zM256.5 124h1.2l-.6 3zM173.7 120.5l.6 3h-1.2zM173.1 129.7h1.2l-.6 3zM173.7 134.9l.6 3h-1.2zM173.1 137.9h1.2l-.6 3zM109.8 77.6l.6 3h-1.2zM109.2 131.3h1.2l-.6 3zM114.2 78.5l.6 3h-1.2zM113.6 130.5h1.2l-.6 3zM128 120.8l.6 3h-1.2zM127.4 130.1h1.2l-.6 3zM153.6 120l.6 3h-1.2zM153 131h1.2l-.6 3zM161 118.6l.6 3h-1.2zM160.4 132.3h1.2l-.6 3zM101.1 127l.6 3h-1.2zM100.5 137.9h1.2l-.6 3zM101.1 106l.6 3h-1.2zM100.5 124h1.2l-.6 3zM23.1 31l.6 3h-1.2zM22.5 36.3h1.2l-.6 3zM19.3 22.7l.6 3h-1.2zM18.7 44.7h1.2l-.6 3z"/>
<path d="M15.4 19.3l.6 3h-1.2zM14.8 48h1.2l-.6 3z"/>
<path d="M197.5 111.2l2.8 1.2-.7 1zM205.2 115.8l2.1 2.3-2.8-1.3z"/>
<path d="M29.7 15.7l3-.6v1.2zM90 15.1l3 .6-3 .6z"/>
</g>
<g fill="none" stroke="#000" stroke-width=".25">
<path d="M26.3 20.3l1-1h68l1 1v29.7l-1 1h-68l-1-1zM118.2 74.1v-1.5h28.3a3.3 3.3 0 0 1 3.4 3.4v42.6M118.2 74.1v2M118.2 77.6v56.7M118.2 74.1h5v2h-5M118.2 76.1v1.5M118.2 77.6h2.3v.9M120.5 78.5h24.4a1 1 0 0 1 1 1v19.8M120.5 78.5v55M145.9 99.3v7.5M145.9 99.3h2.6v13.3h-2.6M192.2 82.4a33.3 33.3 0 0 1 53.6 9v29.1l-4.6 12.2a1.67 1.67 0 0 0 1.6 2.2h8v6h-70v-6h8a1.67 1.67 0 0 0 1.5-2.2l-4.5-12.2v-29.1a33.3 33.3 0 0 1 6.4-9z"/>
<path d="M214.3 99.5a6.7 6.7 0 0 1 8 5.2 6.7 6.7 0 0 1-5.5 7.9 6.7 6.7 0 0 1-7.6-5.8M214.3 99.5a8.3 8.3 0 0 0-9.2-8.7 8.3 8.3 0 0 0-7.2 10.3 8.3 8.3 0 0 0 11.3 5.7M214.3 99.5a8.3 8.3 0 0 1-5.1 7.3M31.3 106v-14.3a33.2 33.2 0 0 1 30-19.1 33.2 33.2 0 0 1 30 18.9v14.5M31.3 106a30 30 0 0 1 30-30 30 30 0 0 1 30 30M31.3 111v9.5l4.6 12.2M31.3 111l8.4 22.2M31.3 106v5M91.3 111v9.5l-4.5 12.2M91.3 111l-8.3 22.2M91.3 106v5M145.9 106.8v5.8"/>
<path d="M145.9 112.6v5.4h-14.4v2.8M145.9 106.8h2.6M148.7 120v14M148.7 120h-15.5v.8M149.9 118.6v16.7M149.9 118.6h-1.2v1.4M27.3 134.9v6M35.9 132.7a1.67 1.67 0 0 1-1.6 2.2M35.9 132.7l3.8 .5M39.7 133.2v.1a7.8 7.8 0 0 1-4 1.6h-9.4v6h70v-6h-9.3a7.8 7.8 0 0 1-4-1.7M86.8 132.7l-3.8 .5M86.8 132.7a1.67 1.67 0 0 0 1.5 2.2"/>
<path d="M95.3 134.9v6M118.2 135.8v2M118.2 134.3v1.5M118.2 135.8h5v2h-5M120.5 133.5v.8h-2.3M131.5 120.8v12.3M131.5 120.8h1.7M131.5 133.1v.4h-11M131.5 133.1h1.7M133.2 120.8v12.3M133.2 133.1v.9h15.5M148.7 134v1.3h1.2"/>
<path d="M149.9 135.3v5.6h-31.7v-3.1M181.8 134.9v6M204.6 122.6v5.8a1.67 1.67 0 0 1-2.5 1.4M204.6 122.6l-1 1v4.8a.67 .67 0 0 1-1 .6 26.5 26.5 0 0 1-7.1-40.1 26.5 26.5 0 0 1 40.6 .1 26.5 26.5 0 0 1-7.3 40h-.5l-.3-.4-.1-5-1-1M204.6 122.6l4.7-4.6h13l4.6 4.6M226.9 122.6v5.8a1.67 1.67 0 0 0 2.5 1.4M249.8 134.9v6M43.5 152.1a10.2 10.2 0 0 0-9.6 .1 28.7 28.7 0 0 0-13.4 15.7l-.9 2.7M51.9 159.1l.2-.1a.5 .5 0 0 1 .4 .4 .5 .5 0 0 1-.4 .5l-.2 .1-.3-.2zM55.5 159l-12-6.9a8.9 8.9 0 0 0-8.4 .2 28.7 28.7 0 0 0-13.1 14.3l-1.3 3M20.7 169.6a.63 .63 0 0 0-.9 .5 8.1 8.1 0 0 0-.4 3.2l.1 7.1a5.7 5.7 0 0 0 1.2 3.5M20.7 169.6l12.1 7"/>
<path d="M32.8 176.6a31.2 31.2 0 0 1 12.7-16.6 10.6 10.6 0 0 1 9.4-1.3l1.1 .7 1 .8 1.2 1.7v14.2l-1.9 7.1a.49 .49 0 0 0 0 .7 .49 .49 0 0 0 .7 0M32.8 176.6v14.2M34 175l.3-.2a.49 .49 0 0 1 .3 .5 .49 .49 0 0 1-.3 .5l-.3 .1-.2-.2zM34 178.8l3.1 1.8M35.5 174.5l1-.6 8.1 4.6v2.8a.53 .53 0 0 0 .5 .6 .53 .53 0 0 0 .5-.5M38.8 166.7l.3-.2a.49 .49 0 0 1 .3 .5 .49 .49 0 0 1-.3 .5l-.3 .1-.2-.1v-.5zM41.2 165.8a14.3 14.3 0 0 1 9.9-5 6.4 6.4 0 0 1 6.1 5.5 21.5 21.5 0 0 1-3.2 15 22.5 22.5 0 0 1-10.7 10 6.6 6.6 0 0 1-8.4-2.3 14.3 14.3 0 0 1-.6-11.1 28.6 28.6 0 0 1 6.9-12.1zM42.6 177.4l-5.5 3.2M45 162.8a23.6 23.6 0 0 1-4.5 13.3M45.3 160.9l.3-.2a.49 .49 0 0 1 .4 .5 .49 .49 0 0 1-.4 .5l-.3 .1-.2-.1v-.5zM45.8 162.3a23.9 23.9 0 0 1-4.6 14.3M51 160.8a6.5 6.5 0 0 1 5 5.9 22.2 22.2 0 0 1-3.9 14.9 19.9 19.9 0 0 1-10.8 9 6.2 6.2 0 0 1-6.5-1.7"/>
<path d="M53.5 161.4a8.3 8.3 0 0 1 3 6.6 26.2 26.2 0 0 1-7.7 18.3 14.3 14.3 0 0 1-9.9 5l-1.2-.1-1.2-.4M56.7 161.9l.2-.2a.49 .49 0 0 1 .4 .5 .49 .49 0 0 1-.4 .5l-.2 .1-.3-.2zM56.7 177l.2-.2a.49 .49 0 0 1 .4 .5 .49 .49 0 0 1-.4 .5l-.2 .1-.3-.2zM17.6 191.6l12.6 7.3M19.3 191.1a1.05 1.05 0 0 1 1.6 .3 1.07 1.07 0 0 1-1.8 0zM20 182.8l2.2 5.4 .5 .5M20.7 183.9l12.1 6.9M20.7 183.9l2 4.8M21.2 189.1l.3 .7 .5 .4M21.2 189.1l-3.6 2v3.4l12.6 7.3M22 190.2l12 7M22.2 188.2l-1 .9"/>
<path d="M22.7 188.7a1.44 1.44 0 0 1-.7 1.5M22.7 188.7l12 7M22.8 193.1a1.05 1.05 0 0 1 1.7 .3 1.07 1.07 0 0 1-1.8 0zM26.3 195.2a1.05 1.05 0 0 1 1.7 .3 1.07 1.07 0 0 1-1.8 0zM29.9 197.2a1.05 1.05 0 0 1 1.6 .3 1.07 1.07 0 0 1-1.8 0zM30.2 198.9v2.9M30.2 198.9h.9M31.1 198.9v2.9M32.8 190.8l1.9 4.9M33.5 183.1l1.6 .9M33.7 186l1.4 .8M34 190.1l.3-.2a.49 .49 0 0 1 .3 .5 .49 .49 0 0 1-.3 .5l-.4 .1-.1-.2z"/>
<path d="M34 197.2l-2.9 1.7M34.7 195.7a1.44 1.44 0 0 1-.7 1.5M35.1 186.8l-.2 .7-.5 .5M35.1 184v2.8M37.1 180.6l-2 3.4M38.8 192.9l.3-.2a.49 .49 0 0 1 .3 .5 .49 .49 0 0 1-.3 .4l-.3 .2-.2-.1v-.5zM38.8 181.2a2.29 2.29 0 0 1 3.1-.9 3.8 3.8 0 0 1-.5 4.6 3.3 3.3 0 0 1-3.2 1.8 2.29 2.29 0 0 1-.8-3.1l.6-1.3zM41.3 180a4 4 0 0 1-.6 4.4 3.4 3.4 0 0 1-3 1.9M44.6 180.8l1 .6M45.3 191.1l.3-.2a.5 .5 0 0 1 .4 .5 .5 .5 0 0 1-.4 .5l-.3 .1-.2-.1v-.5zM45.6 181.4a16.6 16.6 0 0 1-10.2 6.7l-1 .1M51.9 185.3l.2-.2a.5 .5 0 0 1 .4 .5 .5 .5 0 0 1-.4 .5l-.2 .1-.3-.2z"/>
<path d="M56.2 183.5l.8 .4M56.7 181.8a1.08 1.08 0 0 1 1.7 .2 1.08 1.08 0 0 1-1.8 0M57.1 180.1l2.8 1.6v3.5l-28.8 16.6M59.9 182.2l-2.9 1.7M30.2 201.8h.9"/>
<circle cx="29.7" cy="22.7" r="1.5"/>
<circle cx="29.7" cy="39.3" r="1.5"/>
<circle cx="29.7" cy="31" r="1.5"/>
<circle cx="93" cy="22.7" r="1.5"/>
<circle cx="93" cy="31" r="1.5"/>
<circle cx="93" cy="39.3" r="1.5"/>
<circle cx="29.7" cy="47.7" r="1.5"/>
<circle cx="93" cy="47.7" r="1.5"/>
<circle cx="200.4" cy="79.3" r="1"/>
<circle cx="215.8" cy="75.1" r="1"/>
<circle cx="231.2" cy="79.3" r="1"/>
<circle cx="39.2" cy="89.7" r=".83"/>
<circle cx="47.5" cy="98" r="8.3"/>
<circle cx="55.7" cy="89.7" r=".83"/>
<circle cx="62.9" cy="90.8" r=".83"/>
<circle cx="71.2" cy="99.1" r="8.3"/>
<circle cx="79.4" cy="90.8" r=".83"/>
<circle cx="189.1" cy="90.6" r="1"/>
<circle cx="229.6" cy="98" r="8.3"/>
<circle cx="242.5" cy="90.6" r="1"/>
<circle cx="39.2" cy="106.2" r=".83"/>
<circle cx="53.1" cy="118.7" r=".83"/>
<circle cx="55.7" cy="106.2" r=".83"/>
<circle cx="62.9" cy="107.3" r=".83"/>
<circle cx="69.6" cy="118.7" r=".83"/>
<circle cx="79.4" cy="107.3" r=".83"/>
<circle cx="214.2" cy="107.3" r=".83"/>
<circle cx="215.8" cy="106" r="28.3"/>
<circle cx="215.8" cy="106" r="27.5"/>
<circle cx="221.4" cy="106.2" r=".83"/>
<circle cx="53.1" cy="135.2" r=".83"/>
<circle cx="61.3" cy="127" r="8.3"/>
<circle cx="61.3" cy="127" r="6.2"/>
<circle cx="61.3" cy="127" r="7"/>
<circle cx="69.6" cy="135.2" r=".83"/>
<circle cx="189.1" cy="121.4" r="1"/>
<circle cx="200.4" cy="132.7" r="1"/>
<circle cx="215.8" cy="127" r="6.2"/>
<circle cx="215.8" cy="136.8" r="1"/>
<circle cx="231.2" cy="132.7" r="1"/>
<circle cx="242.5" cy="121.4" r="1"/>
</g>
<g fill="none" stroke="#000" stroke-width=".2">
<path d="M120.3 72.6l-1.5 1.5M121.3 76.1l-1.5 1.5M124.8 72.6l-1.6 1.7M129.3 72.6l-5.8 5.9M133.8 72.6l-5.8 5.9M137.5 73.4l-5.1 5.1M142.8 72.6l-5.9 5.9M147.2 72.7l-5.8 5.8M149.3 75.1l-3.3 3.3M149.9 79l-4 4M146.5 86.8l-.1 .2M149.7 92.6l-3.8 3.9"/>
<path d="M149.9 83.5l-2.4 2.3M149.9 88l-2.8 2.8M149.9 97l-2.4 2.3M133.4 118l-1.9 1.8M137.9 118l-2 2M142.3 118l-2 2M147.7 112.6l-.6 .6M148.7 111.6l-.2 .2M148.9 115.9l-4.1 4.1M149.9 106l-1.4 1.3M149.9 101.5l-1.4 1.3M122.4 133.5l-2.4 2.3"/>
<path d="M122.5 137.8l-3.1 3.1M126.7 133.6l-3.5 3.5M131.3 133.5l-7.4 7.4M131.7 133.1l-.2 .2M135.3 134l-6.9 6.9M139.8 134l-6.9 6.9M144.3 134l-6.9 6.9M148.7 134.1l-6.9 6.8M149.9 137.4l-2.7 2.6"/>
</g>
<g font-size="5.6">
<text x="215.7" y="189.7">腕部电机齿轮箱</text>
<text x="226" y="201.3">CHX-3</text>
</g>
<g font-size="4.1">
<text x="239.6" y="24.7">3.2</text>
<text x="229.9" y="30.7">其余</text>
<text x="36.2" y="71.5">4-M5深10</text>
<text x="10" y="80.4">4-M5深10</text>
<text x="74.8" y="147.7">4-M5深10</text>
<text x="125.2" y="158.2">剖面 A-A</text>
<text x="125.5" y="162.7">比例 1 : 3</text>
</g>
<text font-size="3.9" x="167.2" y="180.1">材质：铝块</text>
<text font-size="3.5" x="162.8" y="192.3">阶段标记</text>
<g font-size="3.2">
<text x="44.2" y="210.6">5</text>
<text x="94.6" y="210.6">4</text>
<text x="245.4" y="210.9">1</text>
</g>
<g font-size="2.9" fill="#808080">
<text x="58.1" y="15.3">190</text>
<text x="99.8" y="15.4">4-3 X 45°</text>
<text x="101.5" y="24.5" transform="rotate(15 101.5 24.5)">8-</text>
<text x="107.9" y="26.2" transform="rotate(15 107.9 26.2)">9</text>
<text x="109.6" y="26.7" transform="rotate(20 109.6 26.7)">通</text>
<text x="15" y="33" transform="rotate(-90 15 33)">0.1</text>
<text x="15" y="39" transform="rotate(-90 15 39)">95</text>
<text x="18.9" y="36.3" transform="rotate(-90 18.9 36.3)">75</text>
<text x="22.7" y="36.3" transform="rotate(-90 22.7 36.3)">25</text>
<text x="59.2" y="55.9">210</text>
<text x="58.5" y="64.9">180</text>
<text x="131" y="65.9">95</text>
<text x="96.9" y="71.9" transform="rotate(-40 96.9 71.9)">+0.20</text>
<text x="156.2" y="69.9" transform="rotate(-30 156.2 69.9)">R10</text>
<text x="196.9" y="69.2">29.5</text>
<text x="205.6" y="69.2">0.05</text>
<text x="230.7" y="69.2">41.6</text>
<text x="239.4" y="69.2">0.05</text>
<text x="79.3" y="74" transform="rotate(-60 79.3 74)">R100</text>
<text x="96.1" y="77.7" transform="rotate(-40 96.1 77.7)">50 +0.30</text>
<text x="177.1" y="72.6" transform="rotate(15 177.1 72.6)">10-M6</text>
<text x="186.4" y="75.1" transform="rotate(20 186.4 75.1)">深15</text>
<text x="123.8" y="84">7</text>
<text x="98.3" y="86.7" transform="rotate(-24 98.3 86.7)">70</text>
<text x="131.3" y="86.9" transform="rotate(-30 131.3 86.9)">R3</text>
<text x="154.2" y="85.9">12</text>
<text x="171.8" y="89.5" transform="rotate(-90 171.8 89.5)">0.05</text>
<text x="208.8" y="88.9" transform="rotate(-15 208.8 88.9)">55°</text>
<text x="218.9" y="87.6" transform="rotate(17 218.9 87.6)">60°</text>
<text x="155.1" y="90.9">8</text>
<text x="256.7" y="91.8" transform="rotate(-90 256.7 91.8)">0.05</text>
<text x="171.8" y="100.2" transform="rotate(-90 171.8 100.2)">20.65</text>
<text x="256.7" y="97.8" transform="rotate(-90 256.7 97.8)">24</text>
<text x="105.5" y="106" transform="rotate(-90 105.5 106)">+0.03</text>
<text x="113.8" y="107.8" transform="rotate(-90 113.8 107.8)">165</text>
<text x="135.6" y="103.6">43</text>
<text x="155.6" y="106.1" transform="rotate(-90 155.6 106.1)">40</text>
<text x="17.2" y="110.6" transform="rotate(-30 17.2 110.6)">+0.20</text>
<text x="109.4" y="112.4" transform="rotate(-90 109.4 112.4)">170 +0.06</text>
<text x="139.2" y="109.8">55</text>
<text x="194.7" y="108.7" transform="rotate(35 194.7 108.7)">36</text>
<text x="199.6" y="112.1" transform="rotate(35 199.6 112.1)">0.03</text>
<text x="228.6" y="112.6" transform="rotate(-30 228.6 112.6)">0.03</text>
<text x="247.4" y="111.1">2-17 X 45°</text>
<text x="15.4" y="116.2" transform="rotate(-30 15.4 116.2)">50 +0.30</text>
<text x="100.6" y="119.3" transform="rotate(-90 100.6 119.3)">63</text>
<text x="139.2" y="114.1">50</text>
<text x="223.5" y="115.6" transform="rotate(-30 223.5 115.6)">48</text>
<text x="267.6" y="114.4" transform="rotate(-90 267.6 114.4)">0.03</text>
<text x="79.8" y="121.6" transform="rotate(-15 79.8 121.6)">70</text>
<text x="140.3" y="124">3.50</text>
<text x="218.3" y="121.3">39</text>
<text x="256.7" y="122.8" transform="rotate(-90 256.7 122.8)">27</text>
<text x="267.7" y="120.3" transform="rotate(-90 267.7 120.3)">63</text>
<text x="127.6" y="126.6" transform="rotate(-90 127.6 126.6)">37</text>
<text x="173.2" y="128" transform="rotate(-90 173.2 128)">36.5</text>
<text x="244.5" y="132" transform="rotate(-30 244.5 132)">R5</text>
<text x="100.6" y="137.7" transform="rotate(-90 100.6 137.7)">41.85</text>
<text x="183.1" y="134" transform="rotate(-55 183.1 134)">69.5°</text>
<text x="173.2" y="140.2" transform="rotate(-90 173.2 140.2)">18</text>
<text x="198.5" y="143.4" transform="rotate(48 198.5 143.4)">R5</text>
<text x="217.2" y="144.7">67</text>
<text x="149.3" y="151.5" transform="rotate(-90 149.3 151.5)">-0.005</text>
<text x="156.6" y="151" transform="rotate(-90 156.6 151)">+0.05</text>
<text x="160.5" y="155.4" transform="rotate(-90 160.5 155.4)">50 +0.10</text>
<text x="153.2" y="156.4" transform="rotate(-90 153.2 156.4)">42 -0.020</text>
</g>
<g font-size="2.9">
<text x="211.9" y="52.2">120°</text>
<text x="131.2" y="59.6">0.02</text>
<text x="139.7" y="59.6">B</text>
<text x="212.9" y="57.9">60°</text>
<text x="159.7" y="60.2">0.1</text>
<text x="167" y="60.2">B</text>
<text x="75.1" y="84" transform="rotate(24 75.1 84)">45°</text>
<text x="50.5" y="84" transform="rotate(22 50.5 84)">45°</text>
<text x="64.6" y="112.7" transform="rotate(23 64.6 112.7)">45°</text>
<text x="180.2" y="113.7">B</text>
<text x="136.6" y="130">1.6</text>
<text x="212.7" y="152.9">152</text>
<text x="215.2" y="160.8" transform="rotate(-2 215.2 160.8)">60°</text>
<text x="214.2" y="165.6" transform="rotate(-2 214.2 165.6)">120°</text>
<text x="182.7" y="192.3">重量</text>
<text x="192.8" y="192.4">比例</text>
</g>
<g font-size="2.3">
<text x="219.7" y="65.5">A</text>
<text x="219.7" y="147.2">A</text>
<text x="145.8" y="185">年 月 日</text>
<text x="159.4" y="198">S</text>
<text x="193.3" y="198.2">1:4</text>
<text x="167.9" y="204.4">1</text>
<text x="186.3" y="204.4">1</text>
</g>
<g font-size="2.2">
<text x="136.6" y="184.8">签 名</text>
<text x="103.1" y="189.5">设计</text>
<text x="128.4" y="189.5">批 准</text>
<text x="103.1" y="194.5">审核</text>
<text x="103" y="199.6">工艺</text>
<text x="161.8" y="203.5">共</text>
<text x="167.2" y="203.5">张 第</text>
<text x="177.9" y="203.5">张</text>
<text x="101.8" y="204.4">标准化</text>
<text x="143.1" y="210.5">3</text>
<text x="193.2" y="210.5">2</text>
</g>
<g font-size="2.1">
<text x="102.8" y="184.7">标记</text>
<text x="110" y="184.8">处数</text>
</g>
<g font-size="2">
<text x="117.3" y="184.8">分区</text>
<text x="123.9" y="184.9">更改文件号</text>
</g>
</svg>
